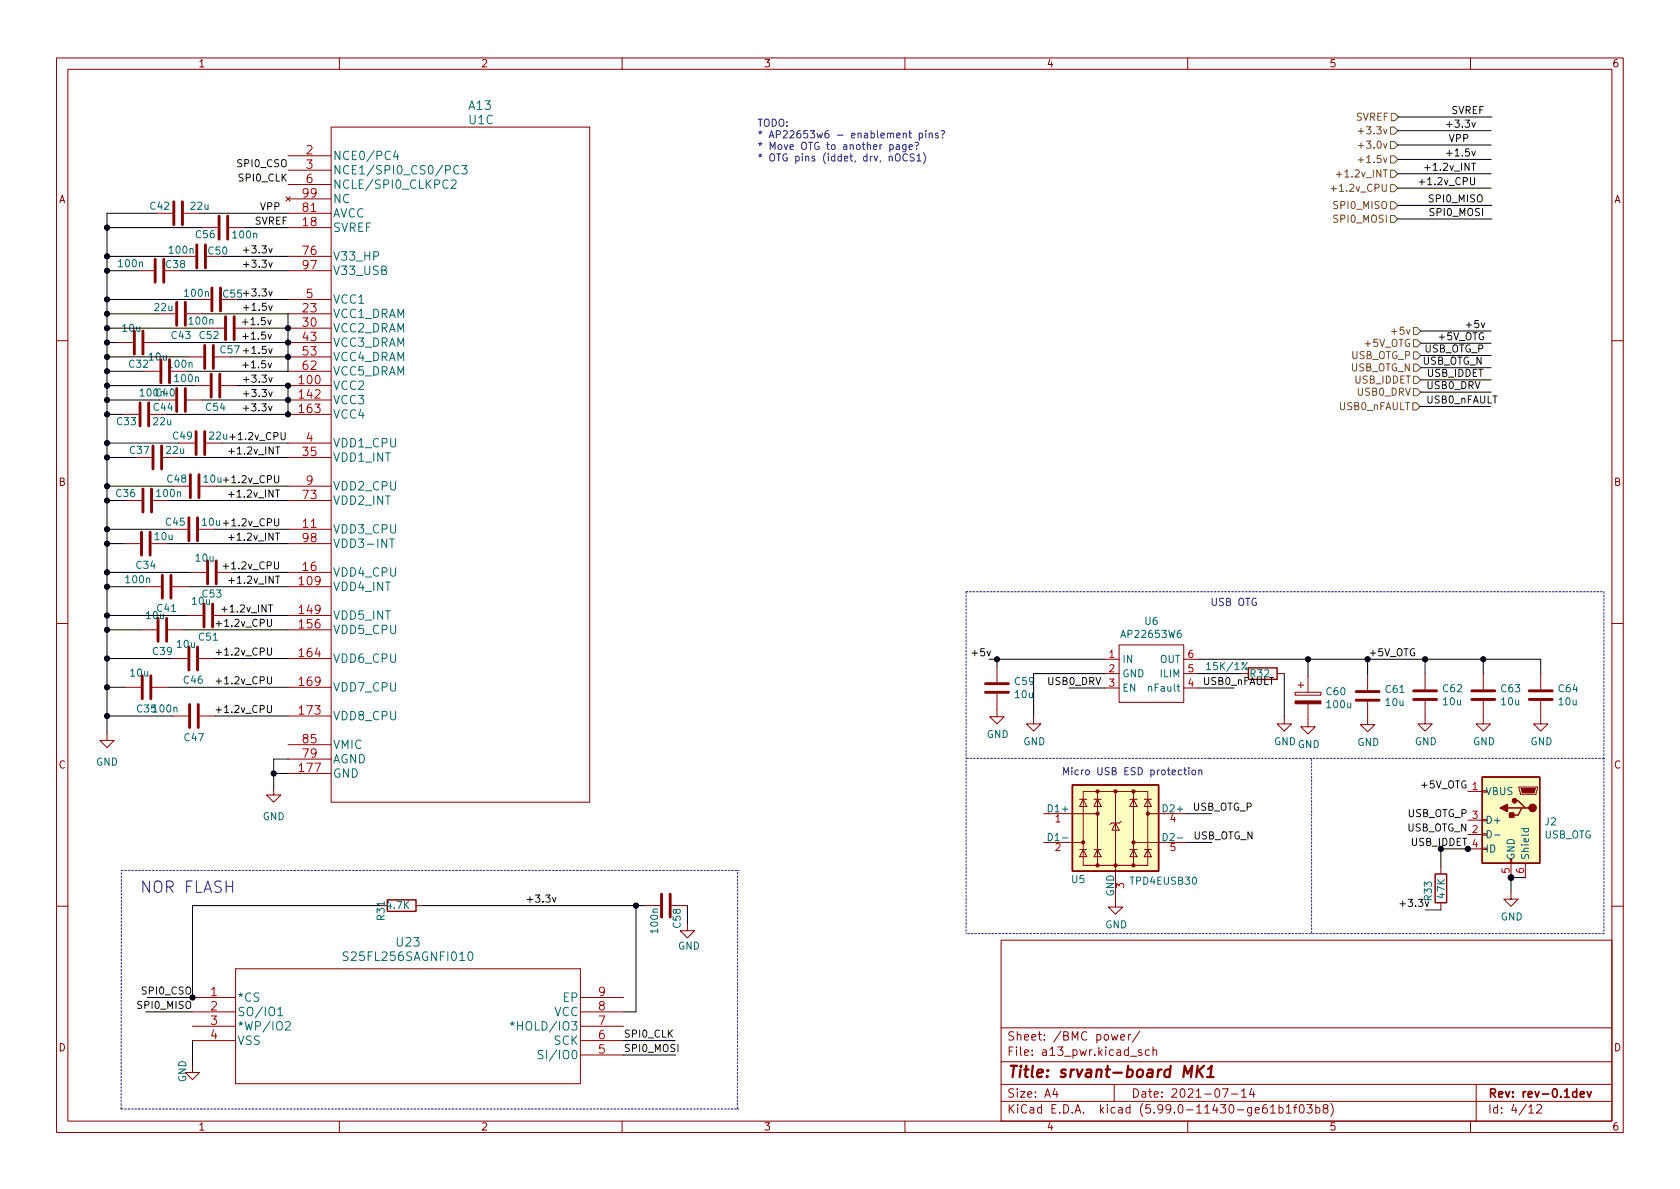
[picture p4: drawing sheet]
<svg xmlns="http://www.w3.org/2000/svg" width="297mm" height="210mm" viewBox="0 0 297 210" stroke-linecap="round" stroke-linejoin="round" font-family="sans-serif">
<g fill="none" stroke="#840000" stroke-width=".18">
<path d="M10 10.2h277v190.1h-277zM12 12.2h273v186.1h-273zM60 10.2v2M110 10.2v2M160 10.2v2M210 10.2v2M260 10.2v2M27.7 37.7h2.8M32.5 37.7h2.8M50.5 34.8l.8 .8M50.9 27.6h7.6M50.9 30.1h7.6"/>
<path d="M50.9 32.6h7.6M50.9 37.7h7.6M50.9 35.2h7.6M51.3 34.8l-.8 .8M58.5 22.5h45.8v119.4h-45.8zM24.4 47.9h2.8M28.2 55.5h2.8M31.7 45.3h2.8M33 55.5h2.8M34.4 53h2.8M35.7 40.3h2.8M36.8 58h2.8"/>
<path d="M40.5 40.3h2.8M41.7 58h2.7M50.9 40.3h7.6M50.9 55.5h7.6M50.9 58h7.6M50.9 53h7.6M50.9 45.3h7.6M50.9 47.9h7.6M10 60.2h2M20.7 60.6h2.8M25.4 65.7h2.8M25.5 60.6h2.8"/>
<path d="M26.5 73.3h2.8M33 70.7h2.8M33.1 63.1h2.8M34.3 68.2h2.8M36.4 78.4h2.8M38 63.1h2.8M39.1 68.2h2.8M50.9 78.4h7.6M50.9 73.3h7.6M50.9 68.2h7.6M50.9 70.7h7.6M50.9 60.6h7.6"/>
<path d="M50.9 63.1h7.6M50.9 65.7h7.6M285 60.2h2M22 96.1h2.8M22.2 88.5h2.8M26.8 96.1h2.8M27.1 88.5h2.7M28.8 80.9h2.8M35.2 93.6h2.8M35.4 86h2.8M50.9 86h7.6M50.9 93.6h7.6"/>
<path d="M50.9 80.9h7.6M50.9 88.5h7.6M50.9 96.1h7.6M10 110.2h2M24.9 111.4h2.8M25.7 103.8h2.7M29.7 111.4h2.8M30.4 116.5h2.7M30.5 103.8h2.8M33 108.8h2.8M33.7 101.2h2.7M35.2 116.5h2.8"/>
<path d="M37.8 108.8h2.8M38.5 101.2h2.8M50.9 103.8h7.6M50.9 108.8h7.6M50.9 111.4h7.6M50.9 101.2h7.6M50.9 116.5h7.6M176.3 117.9v2.7M195.3 116.6h2.6M195.3 119.1h2.6M197.9 114h11.4v10.2h-11.4zM209.3 116.6h2.5"/>
<path d="M209.3 119.1h2.5M219.5 119.1h1.2M225.8 119.1h1.3M231.3 119.6v2.8M241.8 119.2v2.8M252 119.1v2.8M262.3 119.1v2.8M272.4 119.1v2.8M285 110.2h2M18.9 129.7v1.2h1.3l-1.3 1.3-1.2-1.3h1.2M22.1 121.5h2.8M26.9 121.5h2.8"/>
<path d="M30.5 126.6h2.8M35.3 126.6h2.8M48.4 139.3v1.3h1.3l-1.3 1.3-1.3-1.3h1.3M50.9 121.5h7.6M50.9 126.6h7.6M50.9 136.8h7.6M50.9 134.2h7.6M50.9 131.7h7.6M176.3 122.7v4h1.2l-1.2 1.3-1.3-1.3h1.3M182.8 126.7v1.3h1.2l-1.2 1.3-1.3-1.3h1.3M191.5 139.9h11.4v13.1h-11.4zM194.1 139.9v13.1"/>
<path d="M195.3 121.7h2.6M197.2 139.9v20.5h1.3l-1.3 1.3-1.2-1.3h1.2M200.4 139.9v13.1M209.3 121.7h2.5M227.1 126.7v1.3h1.2l-1.2 1.3-1.3-1.3h1.3M229 122.4h4.6v.5h-4.6zM229.5 121.2h1M230 120.6v1.1M231.3 124.5v4h1.2l-1.2 1.3-1.3-1.3h1.3M241.8 124.1v4h1.3l-1.3 1.3-1.3-1.3h1.3M252 123.9v4.1h1.2l-1.2 1.3-1.3-1.3h1.3M259.5 139.9h2.6"/>
<path d="M262.3 123.9v4.1h1.2l-1.2 1.3-1.3-1.3h1.3M268.6 139.2h3.3v.2l-.3 1.1h-2.8zM272.4 123.9v4.1h1.3l-1.3 1.3-1.3-1.3h1.3M184.5 143.9h9.6M184.5 149h7M190.9 150.2h1.3M190.9 141.3h1.3M191.5 150.2l.7 1.3h-1.3zM191.5 141.3l.7 1.3h-1.3zM193.4 150.2h1.3M193.4 141.3h1.3M194.1 150.2l.6 1.3h-1.3z"/>
<path d="M194.1 141.3l.6 1.3h-1.3zM197.2 145.5l.7 1.3h-1.3zM198.2 145.3l-.3 .2h-1.3l-.4 .3M199.8 150.2h1.2M199.8 141.3h1.2M200.4 150.2l.6 1.3h-1.2zM200.4 141.3l.6 1.3h-1.2zM200.4 149h9.5M202.3 150.2h1.3M202.3 141.3h1.3M202.9 150.2l.7 1.3h-1.3zM202.9 141.3l.7 1.3h-1.3z"/>
<path d="M202.9 143.9h7M254.8 153.3v1.3M254.8 159.6v1.3M259.5 147.6h2.6M259.5 145h2.6M259.5 150.1h2.6M262.1 150h.7v.2h-.7zM262.1 147.4h.7v.3h-.7zM262.1 144.9h.7v.3h-.7zM267.2 157.7v1.3h1.2l-1.2 1.3-1.3-1.3h1.3M267.2 152.6v2.6M269.7 152.6v2.6"/>
<path d="M10 160.2h2M34 176.4h7.7M34 178.9h7.7M41.7 171.3h60.9v20.3h-60.9zM73.6 160.1h1.2M102.6 176.4h7.6M102.6 178.9h7.6M113.9 160.1h2.8M118.7 160.1h2.8M121.5 163.3v1.3h1.3l-1.3 1.3-1.2-1.3h1.2M177 166.3h108v32h-108zM285 160.2h2"/>
<path d="M34 188.4v1.3h1.3l-1.3 1.2-1.2-1.2h1.2M34 181.5h7.7M34 184h7.7M60 198.3v2M102.6 181.5h7.6M102.6 184h7.6M102.6 186.6h7.6M110 198.3v2M160 198.3v2M177 194.8h108M177 191.8h108M177 187.8h108"/>
<path d="M177 181.8h108M186.5 192.5l-.4 1h1M186.9 193v1M196.5 182.9l.3 1 .3-.7 .3 .7 .2-1M197 191.8v3M198.1 183.4l.8-.1-.1-.3-.4-.1-.3 .2 .1 .8h.6M199.5 182.9v1M199.9 186.8h1.1M199.9 182.9l-.3 .1-.1 .2M201.5 182.4l-1.3 1.9M201.9 185.7l-.4-.1-.2 .2 .1 .3 .5 .1v.4h-.6M203.2 185.7l-.4-.1-.3 .3v.4l.1 .3h.6"/>
<path d="M203.9 185.8l.2-.2 .3 .1 .1 .9M203.9 185.1v1.5M210 198.3v2M216.1 192.5h1l-.6 1.5M217.7 193.5h1.2M219.5 193l.4-.5v1.5M219.5 194h.9M221.3 192.5l-.4 1h1M221.6 193v1M224.6 195.8l.5-.5v1.5M224.6 196.8h.9M226.1 195.9l.5-.1 .3 .3v.4l-.2 .3h-.6"/>
<path d="M226.1 195.3v1.5M227.4 195.8l.5-.5v1.5M227.4 196.8h.9M228.7 195.8h.6M229.3 195.3l-.4 .2v1.3M229.9 195.4l.2-.1a.81 .81 0 0 1 .6 .7 .81 .81 0 0 1-.3 .8h-.2a.81 .81 0 0 1-.6-.6 .81 .81 0 0 1 .3-.8zM231.1 195.3h.9l-.5 .6 .4 .1v.7l-.2 .1h-.4l-.2-.1M232.6 195.9l.5-.1 .3 .3v.4l-.2 .3h-.6M232.6 195.3v1.5M234.2 196l-.3-.3 .1-.2 .2-.2 .4 .1 .2 .2-.1 .2-.6 .2-.2 .3 .1 .4 .2 .1h.3l.3-.3-.1-.4-.2-.1M235.3 195.1a1.72 1.72 0 0 1 0 2.3M260 198.3v2"/>
<path d="M261 191.8v6.5M270.3 195.8l.4-.5v1.5M270.3 196.8h.9M271.7 195.5l.6-.2 .2 .2 .1 .3-.9 1h.9"/>
</g>
<path d="M279.4 193.5l.7-.1v-.3l-.5-.1-.2 .2 .1 .8h.6M280.6 193l.4 1 .3-1" fill="none" stroke="#840000" stroke-width=".3"/>
<path d="M209.2 190.5l.3-2 .5 1.4 .8-1.4-.2 2M211.8 188.5l-.3 2M211.9 189.3l.8 1.2M212.9 188.5l-1.3 1.1M213.4 190.5h1.2M213.6 189l.6-.5-.2 2" fill="none" stroke="#840000" stroke-width=".4"/>
<g fill="none" stroke="#840000" stroke-width=".51">
<path d="M30.7 35.7v4M32.3 35.7v4M38.7 38.2v4.1M40.3 38.2v4.1M23.7 58.5v4.1M25.3 58.5v4.1M27.4 45.8v4.1M29 45.8v4.1M31.2 53.5v4M32.8 53.5v4M34.8 43.3v4.1M36.3 43.3v4.1"/>
<path d="M37.5 50.9v4.1M39 50.9v4.1M39.9 56v4.1M41.4 56v4.1M24.8 71.2v4.1M26.3 71.2v4.1M27.1 78.9v4M28.4 63.6v4.1M28.6 78.9v4M30 63.6v4.1M31.2 68.7v4.1M32.8 68.7v4.1"/>
<path d="M34.7 76.3v4.1M36.2 61.1v4M36.2 76.3v4.1M37.3 66.2v4M37.7 61.1v4M38.9 66.2v4M25 94.1v4.1M25.3 86.5v4M26.5 94.1v4.1M26.8 86.5v4M33.4 91.6v4M33.7 83.9v4.1"/>
<path d="M34.9 91.6v4M35.2 83.9v4.1M36.7 99.2v4M38.2 99.2v4M25.1 119.5v4.1M26.7 119.5v4.1M27.9 109.3v4.1M28.7 101.7v4.1M29.5 109.3v4.1M30.2 101.7v4.1M33.4 114.4v4.1M34.9 114.4v4.1"/>
<path d="M36.1 106.8v4.1M37.6 106.8v4.1M33.5 124.6v4M35.1 124.6v4M174.2 122.4h4.1M174.2 120.9h4.1M239.8 123.8h4M239.8 122.3h4M249.9 123.7h4.1M249.9 122.2h4.1M260.2 123.7h4.1M260.2 122.2h4.1"/>
<path d="M270.4 123.7h4M270.4 122.2h4M117 158.1v4.1M118.5 158.1v4.1"/>
</g>
<g fill="none" stroke="#006464" stroke-width=".18">
<path d="M69.9 26.7l-.3 1h.9M70.3 27.2v1M79.8 32l.6-.2 .2 .2v.2l-.9 1.1h.9M81.1 29.4a.6 .6 0 0 0-.7 0 .6 .6 0 0 0-.2 .7 .56 .56 0 0 0 .3 .6 .56 .56 0 0 0 .6-.1M81.6 29.3h1l-.5 .5 .4 .2v.6l-.2 .2h-.4l-.3-.2M69.3 95.3v1.5M213.3 117.5l.4-.3v1.2M213.3 118.4h.8M263 146.9a.64 .64 0 0 1 .7 .6 .64 .64 0 0 1-.7 .6zM264.2 147.7h1M269 146.5h1.3M269.5 146.5l-.1 .4 .3 .2 .5-.1v-.5"/>
<path d="M49.1 178.5l.5-.4v1.5M49.1 179.6h.9M61.5 168.4l-.5-.1-.3 .3 .1 .4 .7 .3v.4l-.2 .1h-.6M82.9 168.5l.2-.2a.83 .83 0 0 1 .6 .7 .83 .83 0 0 1-.3 .8h-.2a.82 .82 0 0 1-.3-1.3zM50.5 180.8l.5-.1 .3 .1v.3l-.9 1.1h.9M90.2 180.9l.4 .1 .3-.1M90.4 181.3l.2-.3 .2 .3M90.6 180.7v.3M96 185.8l-.6-.1-.2 .2v.4l.7 .3 .1 .3-.3 .3h-.6"/>
</g>
<g fill="#ffffc2" stroke="#ffffc2" stroke-width=".18">
<path d="M189.6 138.8h15.3v15.2h-15.3z"/>
<path d="M262.1 137.4h10.1v15.2h-10.1z"/>
</g>
<path d="M220.7 118.1h5.1v2h-5.1zM189.6 138.8h15.3v15.2h-15.3zM262.1 137.4h10.1v15.2h-10.1zM68.5 159.1h5.1v2.1h-5.1zM253.7 154.6h2.1v5h-2.1zM266.5 142.9h2.6M267.8 141.6h.6l1.3 1.3h.6M269.7 142.9h-.6l-.7 1.2h-1.2" fill="none" stroke="#840000" stroke-width=".25"/>
<g fill="#840000" stroke="#840000" stroke-width=".18">
<path d="M229 123.9h4.6v.6h-4.6z"/>
<path d="M268.9 139.4h2.6l-.3 .8h-2z"/>
<circle cx="191.5" cy="149" r=".28"/>
<circle cx="194.1" cy="153" r=".28"/>
<circle cx="194.1" cy="143.9" r=".28"/>
<circle cx="194.1" cy="139.9" r=".28"/>
<circle cx="197.2" cy="153" r=".28"/>
<circle cx="197.2" cy="139.9" r=".28"/>
<circle cx="200.4" cy="153" r=".28"/>
<circle cx="200.4" cy="149" r=".28"/>
<circle cx="200.4" cy="139.9" r=".28"/>
<circle cx="202.9" cy="143.9" r=".28"/>
</g>
<g fill="#840000" stroke="#840000" stroke-width=".25">
<path d="M266.9 143.8h.8v.7h-.8z"/>
<path d="M265.3 142.9l1.2-.7v1.3z"/>
<circle cx="271" cy="142.9" r=".63"/>
<circle cx="267.8" cy="141.6" r=".38"/>
</g>
<g fill="none" stroke="#725600" stroke-width=".18">
<path d="M235.3 33.4h1M236.3 30.8h1M240.2 23.2h.9M240.2 25.7h.9M240.2 28.3h.9M245.9 30.1h.6l.6 .6-.6 .7h-.6zM245.9 32.6h.6l.6 .7-.6 .6h-.6zM245.9 38.1h.6l.6 .6-.6 .7h-.6zM245.9 35.7h.6l.6 .6-.6 .7h-.6zM245.9 22.5h.6l.6 .6-.6 .6h-.6zM245.9 25h.6l.6 .6-.6 .7h-.6zM245.9 27.6h.6l.6 .6-.6 .6h-.6z"/>
<path d="M246 20.1h.6l.7 .6-.7 .6h-.6zM249.9 57.9h.7l.6 .6-.6 .7h-.7zM249.8 71.2h.6l.7 .7-.7 .6h-.6zM249.9 62.2h.7l.6 .7-.6 .6h-.7zM249.9 60.1h.7l.6 .6-.6 .6h-.7zM249.9 68.7h.7l.6 .6-.6 .7h-.7zM249.9 66.5h.7l.6 .7-.6 .6h-.7zM249.9 64.4h.7l.6 .6-.6 .7h-.7z"/>
</g>
<g fill="none" stroke="#0f0f0f" stroke-width=".18">
<path d="M250.9 32.2h1M251.9 29.6h1M255.8 27.1h.9M255.8 22h.9M42.9 56.9h.9M42.9 59.5h1M43 44.2h1M43 46.8h1M43 54.4h1M40.4 79.8h1M40.6 77.3h1M42.9 64.6h1"/>
<path d="M43 72.2h1M43 62h1M43 67.1h1M43 69.6h1M39.5 84.9h.9M39.5 92.5h.9M40.4 87.4h1M40.4 95h1M38.2 110.3h1M38.2 115.4h1M39.2 107.7h.9M39.4 100.1h1"/>
<path d="M40.4 102.7h1M38.2 125.5h1M38.2 120.4h1M97.7 158.7l.3 .8 .3-.8M247.5 159.8h1"/>
</g>
<g fill="none" stroke="#0000c2" stroke-width=".18">
<path d="M158.4 27.4l.2-.2a.43 .43 0 0 1 .6 .4v.5a.42 .42 0 0 1-.5 .4 .42 .42 0 0 1-.4-.4zM158.5 25.6h.5v.8M159 25.9h-.4l-.2 .2 .2 .3h.4M160.2 25.6v1l-.3 .3-.3-.1M160.2 25.6h-.4l-.2 .2 .1 .6h.5M160.4 27.3a.6 .6 0 0 0-.8 .5 .6 .6 0 0 0 .6 .7l.2-.1M160.7 23.5h.4M160.7 26l.6-.1v-.3h-.4l-.2 .2 .1 .6h.5M160.8 23.1v1.1l.3 .2M161.6 27.3l-.5-.1-.2 .2 .1 .4 .6 .2v.4l-.2 .1-.5-.1M161.8 25.2h.4l.2 .1-.3 .6M162.1 26.3v.1"/>
<path d="M162.1 27.6l.4-.4v1.3M162.1 28.5h.7M162.5 23.6l.4-.1 .2 .3-.1 .5h-.5M162.5 23.5v1.3M163.3 27a1.46 1.46 0 0 1 0 2M163.7 23.1v.1M163.7 23.5v.9M164.3 23.7l.2-.2 .3 .1v.8M164.3 23.5v.9M165.9 23.6l-.3-.1-.2 .2v.2l.5 .1v.3h-.5M166.4 23.2l.4-.1 .2 .2-.3 .6M166.7 24.3v.1"/>
<path d="M188.1 137v-1.3l.4 .9 .4-.9v1.3M189.5 135.7v.2M189.5 136.2v.8M190.7 136.2h-.4l-.2 .2 .1 .6h.5M212 136.3l.1-.1h.3l.1 .8"/>
</g>
<g fill="none" stroke="#0000c2" stroke-width=".18" stroke-dasharray=".3 .3">
<path d="M170.8 104.6h112.8M170.8 104.6v60.5M283.6 104.6v60.5M213.9 134.1h-43M213.9 134.1h26.8M231.9 134.2v31M283.6 134.2v-.1M283.6 134.1h-42.9M21.5 153.9h109.2M283.6 165.1h-112.8M21.4 196.1l.1-42.2M21.4 196.1h109.2"/>
<path d="M130.4 196v-42.1"/>
</g>
<g fill="none" stroke="#000" stroke-width=".18">
<path d="M27.7 37.7h-8.8v92M35.3 37.7h15.6M247.1 23.1h16.6M247.1 25.6h16.6M247.1 28.2h16.6M247.1 36.3h16.7M247.1 38.7h16.7M247.1 33.3h16.6M247.1 30.7h16.6M247.3 20.7h16.5M18.9 47.9h5.5M18.9 45.3h12.8"/>
<path d="M18.9 53h15.5M18.9 40.3h16.8M18.9 55.5h9.3M18.9 58h17.9M32 47.9h18.9M35.8 55.5h15.1v10.2h-17.9M39.4 45.3h11.5M42 53h8.9M43.3 40.3h7.6M44.4 58h6.5M251.2 58.5h12.5M18.9 78.4h12.7"/>
<path d="M18.9 60.6h1.8M18.9 73.3h2.8M18.9 65.7h6.5M18.9 70.7h9.3M18.9 63.1h14.2M18.9 68.2h15.4M28.3 60.6h22.6M35.8 70.7h15.1M39.2 78.4h11.7M40.8 63.1h10.1M41.9 68.2h9v5.1h-21.6M251.1 71.9h12.4"/>
<path d="M251.2 69.3h12.5M251.2 65h12.5M251.2 62.9h12.5M251.2 60.7h12.5M251.2 67.2h12.5M18.9 96.1h3.1M18.9 88.5h3.3M18.9 80.9h5.1M18.9 93.6h11.5M18.9 86h11.7M29.6 96.1h21.3M29.8 88.5h21.1"/>
<path d="M31.6 80.9h19.3M38 93.6h12.9M38.2 86h12.7M18.9 101.2h14.8M18.9 111.4h6M18.9 116.5h11.5M18.9 108.8h14.1M18.9 103.8h6.8M32.5 111.4h18.4M33.3 103.8h17.6M38 116.5h12.9M40.6 108.8h10.3"/>
<path d="M41.3 101.2h9.6M174.9 116.6h20.4M176.3 116.6v1.3M195.3 119.1h-12.5v7.6M211.8 116.6h60.6v2.5M211.8 119.1h7.7M227.1 119.1v7.6M231.3 116.6v3M241.8 116.6v2.6M252 116.6v2.5M262.3 116.6v2.5M18.9 121.5h3.2"/>
<path d="M18.9 126.6h11.6M29.7 121.5h21.2M38.1 126.6h12.8M48.4 136.8h2.5M50.9 134.2h-2.5v5.1M189 121.7h6.3M211.8 121.7h6.4M209.9 143.9h4.3M209.9 149h4.3M259.5 150.1h-4.7v3.2M269.7 155.2h-2.5v2.5M25.8 178.9h8.2"/>
<path d="M67.2 160.1h-33.2v16.3h-8M74.8 160.1h39.1M112.4 160.1v18.8h-2.2M121.5 160.1v3.2M252 160.9h2.8M34 184v4.4M110.2 184h9.2M110.2 186.6h9.3"/>
</g>
<g fill="#000" stroke="#000" stroke-width=".18">
<circle cx="18.9" cy="40.3" r=".46"/>
<circle cx="18.9" cy="55.5" r=".46"/>
<circle cx="18.9" cy="58" r=".46"/>
<circle cx="18.9" cy="45.3" r=".46"/>
<circle cx="18.9" cy="47.9" r=".46"/>
<circle cx="18.9" cy="53" r=".46"/>
<circle cx="50.9" cy="58" r=".46"/>
<circle cx="18.9" cy="60.6" r=".46"/>
<circle cx="18.9" cy="70.7" r=".46"/>
<circle cx="18.9" cy="68.2" r=".46"/>
<circle cx="18.9" cy="63.1" r=".46"/>
<circle cx="18.9" cy="78.4" r=".46"/>
<circle cx="18.9" cy="73.3" r=".46"/>
<circle cx="18.9" cy="65.7" r=".46"/>
<circle cx="50.9" cy="70.7" r=".46"/>
<circle cx="50.9" cy="60.6" r=".46"/>
<circle cx="50.9" cy="68.2" r=".46"/>
<circle cx="50.9" cy="73.3" r=".46"/>
<circle cx="50.9" cy="63.1" r=".46"/>
<circle cx="18.9" cy="96.1" r=".46"/>
<circle cx="18.9" cy="88.5" r=".46"/>
<circle cx="18.9" cy="93.6" r=".46"/>
<circle cx="18.9" cy="80.9" r=".46"/>
<circle cx="18.9" cy="86" r=".46"/>
<circle cx="18.9" cy="116.5" r=".46"/>
<circle cx="18.9" cy="111.4" r=".46"/>
<circle cx="18.9" cy="101.2" r=".46"/>
<circle cx="18.9" cy="108.8" r=".46"/>
<circle cx="18.9" cy="103.8" r=".46"/>
<circle cx="176.3" cy="116.6" r=".46"/>
<circle cx="231.3" cy="116.6" r=".46"/>
<circle cx="241.8" cy="116.6" r=".46"/>
<circle cx="252" cy="116.6" r=".46"/>
<circle cx="262.3" cy="116.6" r=".46"/>
<circle cx="18.9" cy="121.5" r=".46"/>
<circle cx="18.9" cy="126.6" r=".46"/>
<circle cx="48.4" cy="136.8" r=".46"/>
<circle cx="254.8" cy="150.1" r=".46"/>
<circle cx="259.5" cy="150.1" r=".46"/>
<circle cx="267.2" cy="155.2" r=".51"/>
<circle cx="34" cy="176.4" r=".46"/>
<circle cx="112.4" cy="160.1" r=".46"/>
</g>
<text font-size="2.8" fill="#0000c2" x="24.7" y="157.9">NOR FLASH</text>
<text font-size="2.8" fill="#840000" x="178" y="190.6">Title: srvant-board MK1</text>
<g font-size="2.1" fill="#006464">
<text x="82.9" y="19.4">A13</text>
<text x="82.9" y="22">U1C</text>
<text x="58.8" y="28.3">NCE0/PC4</text>
<text x="58.8" y="30.8">NCE1/SPI0_CS0/PC3</text>
<text x="58.8" y="33.4">NCLE/SPI0_CLKPC2</text>
<text x="58.8" y="35.9">NC</text>
<text x="58.8" y="41">SVREF</text>
<text x="58.8" y="38.5">AVCC</text>
<text x="58.8" y="46.1">V33_HP</text>
<text x="58.8" y="53.7">VCC1</text>
<text x="58.8" y="48.6">V33_USB</text>
<text x="58.8" y="56.2">VCC1_DRAM</text>
<text x="58.8" y="58.8">VCC2_DRAM</text>
<text x="58.8" y="61.3">VCC3_DRAM</text>
<text x="58.8" y="63.9">VCC4_DRAM</text>
<text x="58.8" y="68.9">VCC2</text>
<text x="58.8" y="71.5">VCC3</text>
<text x="58.8" y="66.4">VCC5_DRAM</text>
<text x="58.8" y="74">VCC4</text>
<text x="58.8" y="81.6">VDD1_INT</text>
<text x="58.8" y="79.1">VDD1_CPU</text>
<text x="58.8" y="89.3">VDD2_INT</text>
<text x="58.8" y="86.7">VDD2_CPU</text>
<text x="58.8" y="94.3">VDD3_CPU</text>
<text x="58.8" y="102">VDD4_CPU</text>
<text x="58.8" y="96.9">VDD3-INT</text>
<text x="58.8" y="104.5">VDD4_INT</text>
<text x="58.8" y="109.6">VDD5_INT</text>
<text x="58.8" y="112.1">VDD5_CPU</text>
<text x="58.8" y="117.2">VDD6_CPU</text>
<text x="58.8" y="122.3">VDD7_CPU</text>
<text x="58.8" y="127.4">VDD8_CPU</text>
<text x="58.8" y="137.5">GND</text>
<text x="58.8" y="135">AGND</text>
<text x="58.8" y="132.4">VMIC</text>
<text x="70.2" y="167.4">U23</text>
<text x="61.4" y="169.9">S25FL256SAGNFI010</text>
<text x="41.9" y="177.1">*CS</text>
<text x="41.9" y="179.7">SO/IO1</text>
<text x="98" y="179.7">VCC</text>
<text x="99.6" y="177.1">EP</text>
<text x="41.9" y="182.2">*WP/IO2</text>
<text x="41.9" y="184.8">VSS</text>
<text x="91.7" y="182.2">*HOLD/IO3</text>
<text x="98" y="184.8">SCK</text>
<text x="96.4" y="187.3">SI/IO0</text>
</g>
<g font-size="2.1" fill="#a90000">
<text x="54.2" y="27.3">2</text>
<text x="54.2" y="29.8">3</text>
<text x="53.6" y="34.9">99</text>
<text x="54.2" y="32.4">6</text>
<text x="53.6" y="40">18</text>
<text x="53.6" y="37.5">81</text>
<text x="53.6" y="45.1">76</text>
<text x="53.6" y="47.6">97</text>
<text x="54.2" y="52.7">5</text>
<text x="53.6" y="55.2">23</text>
<text x="53.6" y="57.8">30</text>
<text x="53.6" y="60.3">43</text>
<text x="53.6" y="62.9">53</text>
<text x="53.6" y="65.4">62</text>
<text x="53" y="67.9">100</text>
<text x="53" y="70.5">142</text>
<text x="53" y="73">163</text>
<text x="53.6" y="80.6">35</text>
<text x="54.2" y="78.1">4</text>
<text x="53.6" y="88.3">73</text>
<text x="54.2" y="85.7">9</text>
<text x="53.6" y="93.3">11</text>
<text x="53.6" y="95.9">98</text>
<text x="53.6" y="101">16</text>
<text x="53" y="103.5">109</text>
<text x="53" y="108.6">149</text>
<text x="53" y="111.1">156</text>
<text x="53" y="116.2">164</text>
<text x="53" y="121.3">169</text>
<text x="53" y="126.4">173</text>
<text x="53.6" y="131.4">85</text>
<text x="53" y="136.5">177</text>
<text x="53.6" y="134">79</text>
<text x="37.3" y="176.1">1</text>
<text x="37.3" y="178.7">2</text>
<text x="105.8" y="178.7">8</text>
<text x="105.8" y="176.1">9</text>
<text x="37.3" y="181.2">3</text>
<text x="37.3" y="183.8">4</text>
<text x="105.8" y="183.8">6</text>
<text x="105.8" y="181.2">7</text>
<text x="105.8" y="186.3">5</text>
</g>
<g font-size="2.1" fill="#840000">
<text x="178" y="184">Sheet: /BMC power/</text>
<text x="178" y="186.7">File: a13_pwr.kicad_sch</text>
<text x="178" y="196.9">KiCad E.D.A. kicad (5.99.0-11430-ge61b1f03b8)</text>
<text x="178" y="194.1">Size: A4</text>
<text x="200" y="194.1">Date: 2021-07-14</text>
<text x="263" y="194.1">Rev: rev-0.1dev</text>
<text x="263" y="196.9">Id: 4/12</text>
</g>
<g font-size="1.8" fill="#840000">
<text x="35" y="11.9">1</text>
<text x="85" y="11.9">2</text>
<text x="135" y="11.9">3</text>
<text x="185" y="11.9">4</text>
<text x="235" y="11.9">5</text>
<text x="285" y="11.9">6</text>
<text x="10.3" y="35.9">A</text>
<text x="285.3" y="35.9">A</text>
<text x="29.9" y="65">100n</text>
<text x="10.3" y="85.9">B</text>
<text x="285.3" y="85.9">B</text>
<text x="10.3" y="135.9">C</text>
<text x="285.3" y="135.9">C</text>
<text x="10.3" y="185.9">D</text>
<text x="285.3" y="185.9">D</text>
<text x="35" y="199.9">1</text>
<text x="85" y="199.9">2</text>
<text x="135" y="199.9">3</text>
<text x="185" y="199.9">4</text>
<text x="235" y="199.9">5</text>
<text x="285" y="199.9">6</text>
</g>
<g font-size="1.8" fill="#0000c2">
<text x="133.9" y="22.4">TODO:</text>
<text x="133.9" y="24.4">* AP22653w6 - enablement pins?</text>
<text x="133.9" y="26.5">* Move OTG to another page?</text>
<text x="133.9" y="28.5">* OTG pins (iddet, drv, nOCS1)</text>
<text x="214.4" y="107.1">USB OTG</text>
<text x="190.7" y="137.1">Micro USB ESD protection</text>
</g>
<g font-size="1.8" fill="#725600">
<text x="239.7" y="21.3">SVREF</text>
<text x="241" y="23.7">+3.3v</text>
<text x="241" y="26.3">+3.0v</text>
<text x="241" y="28.8">+1.5v</text>
<text x="236.3" y="33.9">+1.2v_CPU</text>
<text x="237.2" y="31.4">+1.2v_INT</text>
<text x="236.2" y="39.4">SPI0_MOSI</text>
<text x="236.2" y="37">SPI0_MISO</text>
<text x="246.6" y="59.2">+5v</text>
<text x="238.7" y="65.7">USB_OTG_N</text>
<text x="238.8" y="63.5">USB_OTG_P</text>
<text x="241.5" y="61.3">+5V_OTG</text>
<text x="239.5" y="67.8">USB_IDDET</text>
<text x="240.1" y="70">USB0_DRV</text>
<text x="236.8" y="72.5">USB0_nFAULT</text>
</g>
<g font-size="1.8" fill="#0f0f0f">
<text x="256.6" y="20.2">SVREF</text>
<text x="256.6" y="22.6">+3.3v</text>
<text x="42.3" y="29.6">SPI0_CSO</text>
<text x="256.3" y="25.1">VPP</text>
<text x="256.6" y="27.6">+1.5v</text>
<text x="42.5" y="32.1">SPI0_CLK</text>
<text x="251.9" y="32.7">+1.2v_CPU</text>
<text x="252.8" y="30.2">+1.2v_INT</text>
<text x="253" y="35.8">SPI0_MISO</text>
<text x="45" y="39.7">SVREF</text>
<text x="46.1" y="37.2">VPP</text>
<text x="253.2" y="38.2">SPI0_MOSI</text>
<text x="43.9" y="44.8">+3.3v</text>
<text x="43.9" y="47.3">+3.3v</text>
<text x="39.5" y="52.6">C55 +3.3v</text>
<text x="43.7" y="57.5">+1.5v</text>
<text x="43.9" y="55">+1.5v</text>
<text x="259.8" y="58">+5v</text>
<text x="43.8" y="60">+1.5v</text>
<text x="43.8" y="65.1">+1.5v</text>
<text x="43.9" y="62.6">+1.5v</text>
<text x="251.4" y="64.5">USB_OTG_N</text>
<text x="251.8" y="62.3">USB_OTG_P</text>
<text x="254.6" y="60.2">+5V_OTG</text>
<text x="43.9" y="67.7">+3.3v</text>
<text x="43.9" y="70.2">+3.3v</text>
<text x="252.1" y="71.3">USB0_nFAULT</text>
<text x="252.4" y="66.6">USB_IDDET</text>
<text x="252.4" y="68.8">USB0_DRV</text>
<text x="41.6" y="77.8">+1.2v_CPU</text>
<text x="43.9" y="72.7">+3.3v</text>
<text x="41.3" y="80.4">+1.2v_INT</text>
<text x="40.5" y="85.4">+1.2v_CPU</text>
<text x="41.3" y="88">+1.2v_INT</text>
<text x="40.5" y="93.1">+1.2v_CPU</text>
<text x="41.3" y="95.6">+1.2v_INT</text>
<text x="40.4" y="100.7">+1.2v_CPU</text>
<text x="41.3" y="103.2">+1.2v_INT</text>
<text x="39.2" y="110.8">+1.2v_CPU</text>
<text x="40.1" y="108.3">+1.2v_INT</text>
<text x="39.2" y="115.9">+1.2v_CPU</text>
<text x="172.4" y="116">+5v</text>
<text x="242.4" y="116">+5V_OTG</text>
<text x="39.2" y="121">+1.2v_CPU</text>
<text x="185.4" y="121.1">USB0_DRV</text>
<text x="212.6" y="121.1">USB0_nFAULT</text>
<text x="39.2" y="126.1">+1.2v_CPU</text>
<text x="210.8" y="143.3">USB_OTG_P</text>
<text x="251.5" y="139.4">+5V_OTG 1</text>
<text x="210.9" y="148.4">USB_OTG_N</text>
<text x="248.7" y="147">USB_OTG_N 2</text>
<text x="248.8" y="144.5">USB_OTG_P 3</text>
<text x="92.8" y="159.6">+3.3v</text>
<text x="248.4" y="160.4">+3.3v</text>
<text x="24.7" y="178.4">SPI0_MISO</text>
<text x="25.4" y="175.9">SPI0_CSO</text>
<text x="110.2" y="183.5">SPI0_CLK</text>
<text x="110.2" y="186">SPI0_MOSI</text>
</g>
<g font-size="1.8" fill="#006464">
<text x="26.6" y="37.1">C42</text>
<text x="33.8" y="37.1">22u</text>
<text x="21.1" y="47.2">100n</text>
<text x="29.4" y="47.4">C38</text>
<text x="30" y="44.9">100n</text>
<text x="34.7" y="42.1">C56</text>
<text x="36.9" y="45">C50</text>
<text x="41.3" y="42.2">100n</text>
<text x="32.8" y="52.5">100n</text>
<text x="21.7" y="58.7">10u</text>
<text x="27.4" y="55">22u</text>
<text x="30.4" y="59.9">C43</text>
<text x="33.5" y="57.4">100n</text>
<text x="35.3" y="59.9">C52</text>
<text x="22.9" y="65">C32</text>
<text x="26.4" y="63.7">10u</text>
<text x="39" y="62.5">C57</text>
<text x="24.9" y="70.1">100n</text>
<text x="27.6" y="70.1">C40</text>
<text x="31" y="67.6">100n</text>
<text x="20.7" y="75.2">C33</text>
<text x="27.2" y="75.2">22u</text>
<text x="27.2" y="72.6">C44</text>
<text x="30.6" y="77.7">C49</text>
<text x="36.5" y="72.6">C54</text>
<text x="37.1" y="77.7">22u</text>
<text x="23" y="80.3">C37</text>
<text x="29.5" y="80.3">22u</text>
<text x="20.6" y="87.9">C36</text>
<text x="27.8" y="87.9">100n</text>
<text x="29.6" y="85.3">C48</text>
<text x="36.1" y="85.3">10u</text>
<text x="27.4" y="95.5">10u</text>
<text x="29.4" y="93">C45</text>
<text x="35.8" y="93">10u</text>
<text x="24.2" y="100.6">C34</text>
<text x="34.7" y="99.3">10u</text>
<text x="22.4" y="103.1">100n</text>
<text x="34" y="106.9">10u</text>
<text x="35.8" y="105.7">C53</text>
<text x="25.9" y="109.5">10u</text>
<text x="27.8" y="108.2">C41</text>
<text x="35.2" y="113.3">C51</text>
<text x="198.6" y="112.8">AP22653W6</text>
<text x="202.5" y="110.5">U6</text>
<text x="23.1" y="119.6">10u</text>
<text x="27.1" y="115.8">C39</text>
<text x="31.4" y="114.5">10u</text>
<text x="198.4" y="117.2">IN</text>
<text x="198.4" y="119.8">GND</text>
<text x="205.1" y="117.2">OUT</text>
<text x="205.3" y="119.8">ILIM</text>
<text x="213.8" y="118.5">15K/1%</text>
<text x="221.1" y="119.8">R32</text>
<text x="24.3" y="126">C35100n</text>
<text x="32.5" y="120.9">C46</text>
<text x="179.5" y="121.1">C59</text>
<text x="179.5" y="123.4">10u</text>
<text x="198.4" y="122.3">EN</text>
<text x="203.5" y="122.3">nFault</text>
<text x="234.6" y="122.9">C60</text>
<text x="234.7" y="125.2">100u</text>
<text x="245" y="122.5">C61</text>
<text x="245.1" y="124.8">10u</text>
<text x="255.2" y="122.4">C62</text>
<text x="255.2" y="124.7">10u</text>
<text x="265.5" y="122.4">C63</text>
<text x="265.5" y="124.7">10u</text>
<text x="275.6" y="122.4">C64</text>
<text x="275.7" y="124.7">10u</text>
<text x="32.7" y="131.1">C47</text>
<text x="174.4" y="130.5">GND</text>
<text x="180.9" y="131.8">GND</text>
<text x="225.2" y="131.8">GND</text>
<text x="240" y="131.9">GND</text>
<text x="250.1" y="131.8">GND</text>
<text x="260.4" y="131.8">GND</text>
<text x="270.6" y="131.8">GND</text>
<text x="17" y="135.4">GND</text>
<text x="229.4" y="132.3">GND</text>
<text x="185.4" y="143.6">D1+</text>
<text x="205.7" y="143.6">D2+</text>
<text x="262.6" y="140.6">VBUS</text>
<text x="46.4" y="145">GND</text>
<text x="185.6" y="148.7">D1-</text>
<text x="206" y="148.7">D2-</text>
<text x="262.6" y="145.7">D+</text>
<text x="273" y="148.3">USB_OTG</text>
<text x="273.2" y="145.9">J2</text>
<text x="262.6" y="150.7">ID</text>
<text x="267.8" y="152.1" transform="rotate(-90 267.8 152.1)">GND</text>
<text x="270.3" y="152.1" transform="rotate(-90 270.3 152.1)">Shield</text>
<text x="68.5" y="160.7">4.7K</text>
<text x="189.5" y="156.2">U5</text>
<text x="197" y="158.6" transform="rotate(-90 197 158.6)">GND</text>
<text x="200" y="156.4">TPD4EUSB30</text>
<text x="253.2" y="159.2" transform="rotate(-90 253.2 159.2)">R33</text>
<text x="255.5" y="158.8" transform="rotate(-90 255.5 158.8)">47K</text>
<text x="68" y="162.7" transform="rotate(-90 68 162.7)">R31</text>
<text x="116.4" y="164.9" transform="rotate(-90 116.4 164.9)">100n</text>
<text x="119.9" y="167.9">GND</text>
<text x="120.3" y="164" transform="rotate(-90 120.3 164)">C58</text>
<text x="195.4" y="164.2">GND</text>
<text x="265.3" y="162.8">GND</text>
<text x="32.9" y="191.4" transform="rotate(-90 32.9 191.4)">GND</text>
</g>
<g font-size="1.8" fill="#a90000">
<text x="196.1" y="116.3">1</text>
<text x="196.1" y="118.9">2</text>
<text x="210.1" y="118.9">5</text>
<text x="210.1" y="116.3">6</text>
<text x="196.1" y="121.4">3</text>
<text x="210.1" y="121.4">4</text>
<text x="186.6" y="145.4">1</text>
<text x="206.9" y="145.4">4</text>
<text x="186.6" y="150.5">2</text>
<text x="206.9" y="150.5">5</text>
<text x="266.9" y="154.4" transform="rotate(-90 266.9 154.4)">5</text>
<text x="269.4" y="154.4" transform="rotate(-90 269.4 154.4)">6</text>
<text x="198.8" y="157.1" transform="rotate(-90 198.8 157.1)">3</text>
</g>
<text font-size="1.8" x="249.5" y="149.6">USB_IDDET 4</text>
</svg>
